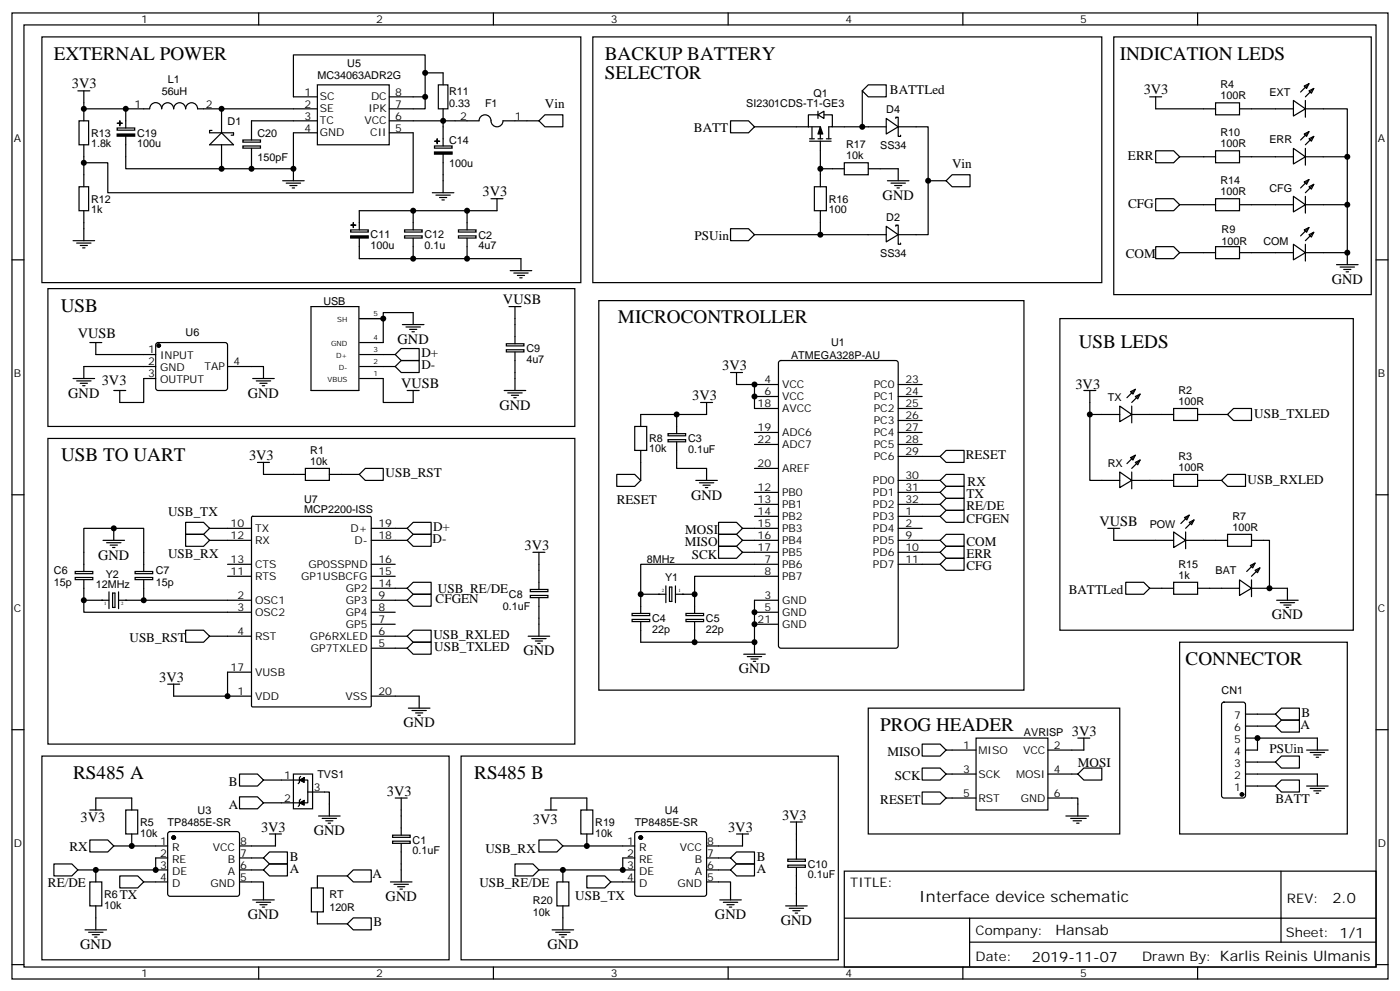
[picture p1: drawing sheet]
<svg xmlns="http://www.w3.org/2000/svg" width="412mm" height="292mm" viewBox="0 0 412 292" stroke-linecap="round" stroke-linejoin="round" font-family="sans-serif">
<g fill="none" stroke="#000" stroke-width=".35">
<path d="M3.5 3.8h405.4v284.3h-405.4zM7.1 7.3h398.2v277.3h-398.2zM12.3 10.9h158.8v72.3h-158.8zM76.2 3.8v3.5M145.3 3.8v3.5M174.6 10.9h150v72.3h-150zM214.5 3.8v3.5M283.6 3.8v3.5M328.1 10.9h75.8v75.8h-75.8zM352.8 3.8v3.5M22.9 26.7h3.6M23.3 35.6h2.8v7h-2.8z"/>
<path d="M24.7 26.7v5.3h19.4M24.7 32v3.6M34.5 37.7h5.2v.6h-5.2zM37 32v5.7M44.1 32a1.76 1.76 0 0 1 1.8-1.8 1.76 1.76 0 0 1 1.7 1.8 1.76 1.76 0 0 1 1.8-1.8 1.76 1.76 0 0 1 1.8 1.8 1.76 1.76 0 0 1 1.7-1.8 1.76 1.76 0 0 1 1.8 1.8 1.76 1.76 0 0 1 1.7-1.8 1.76 1.76 0 0 1 1.8 1.8h35.3M62.4 38.4h-.7v.7h7.1v.7h-.7M65.3 39.1l3.5 3.5h-7.1zM65.3 32v7.1M93.5 25h21.2v17.6h-21.2zM93.5 28.5h-7.1v-12.3h38.8v12.3M93.5 39.1h-7.1v14.1M93.5 35.6h-19.4v5.6"/>
<path d="M114.7 28.5h10.5v3.5h-10.5M114.7 39.1h7v17.6h-90v-8.8h-7M125.2 21.4h5.3v3.6M129.1 25h2.8v7h-2.8zM130.5 32v3.6h-15.8M158.7 35.6h-10.5a1.82 1.82 0 0 1-2.1 1.7 1.82 1.82 0 0 1-1.5-2.2 1.76 1.76 0 0 0-2-1.3 1.76 1.76 0 0 0-1.5 1.8h-10.6v7.4M158.7 35.6l1.8-1.8h5.3v3.5h-5.3zM215.2 35.6h5.3l1.7 1.7-1.7 1.8h-5.3zM222.2 37.3h15.9M238.1 37.3h3.6v3.6M239.2 37.3v3.6M240.9 33.8l1.8-1.1v2.2z"/>
<path d="M240.9 33.8h-2.8v3.5M240.9 32.7v2.2M242.7 33.8h2.5v3.5h-1.1v3.6M245.2 37.3h15.9M254 26.7v10.6M255.8 25h5.3v3.5h-5.3l-1.8-1.8zM261.1 34.9l3.5 2.4-3.5 2.1zM263.9 34.9v-.4h.7v2.8M264.6 37.3v2.8h.7v-.3M264.6 37.3h8.8v31.8h-8.8M338.7 28.5h3.5M340.4 28.5v3.5h17.7"/>
<path d="M358.1 30.3h7v3.5h-7zM365.1 32h15.9M381 29.6l3.5 2.4-3.5 2.1zM384.2 39.4l1.4-.7-.7 1.4zM384.2 25.3l1.4-.7-.7 1.4zM384.5 32h12.4v14.1M384.5 29.6v4.9M385.6 26.7l1.4-.7-.7 1.4zM385.6 38.7l-2.5 2.5M385.6 24.6l-2.5 2.5M387 26l-2.5 2.5M23.3 55h2.8v7h-2.8z"/>
<path d="M24.7 42.6v12.4M37 40.1v9.6h37.1M65.3 42.6v7.1M71.5 43h5.2v.6h-5.2zM71.5 41.2h5.2v.6h-5.2zM74.1 43.7v6M74.1 49.7h12.3M83.3 53.2h6.3M84.3 53.9h4.2M85.4 54.6h2.1M86.1 55.3h.7M127.4 56.7h6.3"/>
<path d="M128 43h5.2v.6h-5.2zM128.4 57.4h4.2M129.5 58.1h2.1M130.2 58.8h.7M130.5 45.4v11.3M144.6 58.5h3.6M146.4 58.5v3.5h-40.6v5.7M238.5 41.6h6.3M238.5 40.9h1.4M239.9 55h3.5v7h-3.5zM240.9 40.9h1.5M241.7 41.6v13.4"/>
<path d="M241.7 49.7h7M243.4 40.9h1.4M248.7 47.9h7.1v3.5h-7.1zM255.8 49.7h8.8v3.5M261.4 53.2h6.4M262.5 53.9h4.2M263.5 54.6h2.1M264.2 55.3h.7M273.4 53.2h5.3M278.7 53.2l1.8-1.8h5.3v3.6h-5.3zM340.4 44.4h5.3l1.8 1.7-1.8 1.8h-5.3zM340.4 58.5h5.3l1.8 1.8-1.8 1.7h-5.3z"/>
<path d="M347.5 46.1h10.6M358.1 44.4h7v3.5h-7zM358.1 58.5h7v3.5h-7zM365.1 46.1h15.9M381 43.7l3.5 2.4-3.5 2.2zM381 57.8l3.5 2.5-3.5 2.1zM384.2 53.6l1.4-.8-.7 1.5zM384.5 46.1h12.4v14.2M384.5 43.7v4.9M384.5 57.8v4.9M385.6 40.9l1.4-.8-.7 1.5zM385.6 55l1.4-.7-.7 1.4z"/>
<path d="M385.6 52.8l-2.5 2.5M387 40.1l-2.5 2.5M387 54.3l-2.5 2.4M3.5 76.5h3.6M21.5 70.8h6.4M22.6 71.5h4.2M23.6 72.2h2.2M24.3 73h.7M24.7 62v8.8M103.3 67.7h5.2v.6h-5.2zM105.8 70.1v6h47.7v3.6M119.2 69.4h5.2v.7h-5.2z"/>
<path d="M119.2 67.7h5.2v.6h-5.2zM121.7 62v5.7M121.7 70.1v6M135 69.4h5.2v.7h-5.2zM135 67.7h5.2v.6h-5.2zM137.6 62v5.7M137.6 70.1v6M150.3 79.7h6.3M215.2 67.3h5.3l1.7 1.8-1.7 1.7h-5.3zM222.2 69.1h38.9M241.7 62v7.1M261.1 66.6l3.5 2.5-3.5 2.1z"/>
<path d="M263.9 66.6v-.3h.7v2.8M264.6 69.1v2.8h.7v-.4M340.4 72.6h5.3l1.8 1.8-1.8 1.7h-5.3zM347.5 74.4h10.6M347.5 60.3h10.6M358.1 72.6h7v3.5h-7zM365.1 74.4h15.9M365.1 60.3h15.9M381 71.9l3.5 2.5-3.5 2.1zM384.2 67.7l1.4-.7-.7 1.4zM384.5 60.3h12.4v14.1h-12.4M384.5 71.9v4.9"/>
<path d="M385.6 69.1l1.4-.7-.7 1.4zM385.6 67l-2.5 2.4M387 68.4l-2.5 2.4M393.7 77.9h6.3M394.8 78.6h4.2M395.8 79.3h2.1M396.9 74.4v3.5M405.3 76.5h3.6M14.1 84.9h155.2v40.6h-155.2zM91.6 90.2h14.1v24.7h-14.1zM105.9 93.8h7M112.9 93.8v-1.8h8.8v3.5"/>
<path d="M112.9 93.8v7h-7M118.5 95.5h6.4M119.6 96.2h4.2M120.6 96.9h2.2M121.4 97.6h.7M149.9 90.2h3.6M151.3 80.4h4.3M151.7 90.2v11M152.4 81.1h2.1M153.1 81.8h.7M176.4 88.5h125.2v114.6h-125.2zM312.2 93.8h86.4v91.7h-86.4z"/>
<path d="M396.5 80h.7M21.5 111.4h6.4M22.6 112.1h4.2M23.6 112.8h2.2M24.3 113.5h.7M26.5 100.8h3.5M28.2 100.8v3.6h17.7M33.5 114.9h3.5M45.9 111.4h-3.6v7.1h-7v-3.6M45.9 107.9h-21.2v3.5M46.1 101l.5-.2 20 .1 .4 .6v13l-.7 .4h-20l-.4-.7v-12.7zM67 107.9h10.6v3.5"/>
<path d="M74.4 111.4h6.4M75.5 112.1h4.2M76.6 112.8h2.1M77.3 113.5h.7M105.9 111.4h7v7.1h8.8v-3.6M105.9 104.4h10.5M105.9 107.9h10.5M116.4 104.4l1.8-1.8h5.3v3.5h-5.3zM116.4 107.9l1.8-1.8h5.3v3.5h-5.3zM119.9 114.9h3.6M148.5 114.9h6.4M149.2 102.9h5.1v.7h-5.1z"/>
<path d="M149.2 101.2h5.1v.6h-5.1zM149.6 115.6h4.2M150.6 116.3h2.2M151.3 117.1h.7M151.7 103.6v11.3M206.4 118.5h3.5M208.1 118.5v3.5h-19.4v3.5M215.2 109.6h3.5M217 109.6v3.6h5.2v7h7.1M222.2 113.2h7.1M222.2 116.7h7.1M229.5 106.3l.5-.2h33.9l.6 .4 .1 83.6-.5 .6-34.1 .1-.6-.5-.1-83.5z"/>
<path d="M264.6 113.2h7M264.6 116.7h7M319.3 114.9h3.5M321 114.9v26.5h8.8M329.8 119.5l3.6 2.5-3.6 2.1zM333 115.3l1.4-.7-.7 1.4zM333.4 119.5v5M334.4 116.7l1.4-.7-.7 1.4zM334.4 114.6l-2.4 2.5M335.8 116l-2.4 2.5M14.1 129h155.2v90h-155.2zM75.8 136.1h3.6"/>
<path d="M77.6 136.1v3.5h12.4M90 137.9h7v3.5h-7zM97 139.6h8.8M105.8 139.6l1.8-1.7h5.3v3.5h-5.3zM181.7 139.6h5.3l1.7 1.8-1.7 1.8h-5.3zM187 125.5h3.5v7.1h-3.5zM188.7 132.6v8.8M196.8 129.4h5.2v.6h-5.2zM196.8 127.6h5.2v.7h-5.2zM199.3 130.1v7.8h8.8v3.5M199.3 122v5.6M222.2 127.3h7.1"/>
<path d="M222.2 130.8h7.1M222.2 137.9h7.1M264.6 120.2h7M264.6 127.3h7M264.6 130.8h7M264.6 123.8h7M264.6 134.3h12.3M276.9 134.3l1.8-1.7h5.3v3.5h-5.3zM321 122h8.8M329.8 138.9l3.6 2.5-3.6 2.1zM333 134.7l1.4-.7-.7 1.4zM333.4 122h12.3"/>
<path d="M333.4 138.9v5M334.4 136.1l1.4-.7-.7 1.4zM334.4 134l-2.4 2.5M335.8 135.4l-2.4 2.5M345.7 120.2h7.1v3.6h-7.1zM345.7 139.6h7.1v3.6h-7.1zM352.8 122h8.8M361.6 122l1.8-1.8h5.3v3.6h-5.3zM361.6 139.6h5.3v3.6h-5.3l-1.8-1.8zM3.5 145.6h3.6M30.3 159h6.4M31.4 159.7h4.2"/>
<path d="M33.5 155.5v3.5M54.7 153.7h5.3l1.7 1.8-1.7 1.8h-5.3zM54.7 157.3h5.3l1.7 1.7-1.7 1.8h-5.3zM61.7 155.5h12.4M61.7 159h12.4M74.1 152.2l.3-.2h34.6l.3 .2 .1 55.5-.2 .3-34.8 .1-.3-.2zM109.4 155.5h10.5M109.4 159h10.5M119.9 159l1.8-1.7h5.3v3.5h-5.3zM119.9 155.5l1.8-1.8h5.3v3.6h-5.3zM205 141.4h6.3M206 142.1h4.3"/>
<path d="M207.1 142.8h2.1M207.8 143.5h.7M211.7 157.3h5.3l1.7 1.7-1.7 1.8h-5.3zM211.7 153.7h5.3l1.7 1.8-1.7 1.8h-5.3zM218.7 155.5h10.6M218.7 159h10.6M222.2 144.9h7.1M222.2 148.4h7.1M222.2 152h7.1M264.6 144.9h12.3M264.6 148.4h12.3M264.6 152h12.3"/>
<path d="M264.6 155.5h7M264.6 159h12.3M264.6 141.4h12.3M276.9 141.4l1.8-1.8h5.3v3.6h-5.3zM276.9 144.9l1.8-1.7h5.3v3.5h-5.3zM276.9 159l1.8-1.7h5.3v3.5h-5.3zM276.9 152l1.8-1.8h5.3v3.5h-5.3zM278.7 146.7h5.3v3.5h-5.3l-1.8-1.8zM326.3 155.5h3.5M328.1 155.5v3.5h17.6M333.4 141.4h12.3M345.7 156.6l3.5 2.4-3.5 2.1z"/>
<path d="M348.9 152.3l1.4-.7-.7 1.4zM349.2 159h12.4M349.2 156.6v4.9M350.3 153.7l1.4-.7-.7 1.4zM350.3 151.6l-2.5 2.5M351.7 153l-2.5 2.5M352.8 141.4h7M361.6 157.3h7.1v3.5h-7.1zM368.7 159h5.2v14.1h5.3v3.6M405.3 145.6h3.6M22.2 170h5.1v.6h-5.1zM22.2 168.2h5.1v.6h-5.1z"/>
<path d="M24.7 168.2v-12.7h17.6v12.7M24.7 170.7v6M32.1 176.7h-7.4v3.5h49.4M32.1 174.2v4.9M32.5 160.4h2.1M33.2 174.6h.7v4.2h-.7zM33.2 161.1h.7M34.9 176.7h39.2M34.9 174.2v4.9M39.8 170h5.2v.6h-5.2zM39.8 168.2h5.2v.6h-5.2zM42.3 170.7v6"/>
<path d="M67 166.1h7.1M67 169.6h7.1M109.4 166.1h7M109.4 169.6h7M109.4 176.7h10.5M109.4 173.1h10.5M119.9 173.1l1.8-1.7h5.3v3.5h-5.3zM121.7 174.9h5.3v3.5h-5.3l-1.8-1.7zM156.2 175.3h5.2v.6h-5.2zM156.2 173.5h5.2v.6h-5.2zM157 162.6h3.5M158.7 162.6v10.9"/>
<path d="M158.7 176v11.3M188.7 174.9v5.7M196.1 172.4v5M197.2 172.8h.7v4.2h-.7zM199 172.4v5M204.6 174.9v5.7M211.7 160.8h5.3l1.7 1.8-1.7 1.7h-5.3zM218.7 162.6h10.6M229.3 176.7h-7.1v12.3h-33.5v-6M229.3 169.6h-24.7v5.3h-5.6M229.3 166.1h-40.6v8.8h7.4M264.6 162.6h12.3"/>
<path d="M264.6 166.1h12.3M276.9 166.1l1.8-1.8h5.3v3.6h-5.3zM278.7 160.8h5.3v3.5h-5.3l-1.8-1.7zM331.6 171.4h5.3l1.8 1.7-1.8 1.8h-5.3zM338.7 173.1h7M345.7 171.4h7.1v3.5h-7.1zM352.8 173.1h12.3M365.1 170.7l3.6 2.4-3.6 2.2zM368.3 166.4l1.4-.7-.7 1.4zM368.7 173.1h5.2M368.7 170.7v4.9M369.7 167.9l1.4-.8-.7 1.5z"/>
<path d="M369.7 165.7l-2.5 2.5M371.1 167.1l-2.4 2.5M376.1 176.7h6.3M377.1 177.4h4.3M378.2 178.1h2.1M378.9 178.8h.7M54.7 185.5h5.3l1.7 1.8-1.7 1.7h-5.3zM61.7 187.3h12.4M74.1 197.8h-7.1v7.1h-15.8v-3.5M109.4 180.2h7M109.4 183.7h7M109.4 187.3h10.5"/>
<path d="M109.4 190.8h10.5M119.9 190.8l1.8-1.8h5.3v3.5h-5.3zM119.9 187.3l1.8-1.8h5.3v3.5h-5.3zM155.6 187.3h6.3M156.6 188h4.3M157.7 188.7h2.1M158.4 189.4h.7M186.2 182.3h5.2v.7h-5.2zM186.2 180.6h5.2v.6h-5.2zM202.1 182.3h5.2v.7h-5.2zM202.1 180.6h5.2v.6h-5.2zM204.6 183v6"/>
<path d="M219.1 192.5h6.3M220.1 193.3h4.3M221.2 194h2.1M221.9 194.7h.7M222.2 180.2h7.1M222.2 183.7h7.1M222.2 189v3.5M347.5 189h49.4v56.5h-49.4zM3.5 214.8h3.6M49.4 201.4h3.5M67 204.9h7.1M109.4 204.9h14.1v3.5"/>
<path d="M120.3 208.4h6.3M121.4 209.1h4.2M122.4 209.8h2.1M123.1 210.5h.7M255.8 208.4h74v37.1h-74zM271.6 219h5.3l1.8 1.8-1.8 1.7h-5.3zM287.5 217.2h21.2v21.2h-21.2zM317.5 217.2h3.5M319.3 217.2v3.6h-10.6M360.1 206.9l.4-.2h5.7l.6 .4 .1 27.1-.2 .5-.5 .2h-5.7l-.5-.3-.2-.4v-26.8zM366.9 217.2h3.5M366.9 213.7h8.8"/>
<path d="M366.9 210.2h8.8M375.7 210.2l1.8-1.8h5.3v3.5h-5.3zM375.7 213.7l1.8-1.8h5.3v3.6h-5.3zM405.3 214.8h3.6M12.3 222.5h120v60h-120zM26.5 238.4h3.5M28.2 238.4v-3.5h10.6v3.5M37 238.4h3.6v7.1h-3.6zM70.6 227.8h5.2l1.8 1.8-1.8 1.8h-5.2zM70.6 234.5h5.2l1.8 1.8-1.8 1.8h-5.2zM77.6 229.6h13.1v6.7h-13.1M86.4 227.8h5.7v10.3h-5.7z"/>
<path d="M88.5 228.5l-.3 .4v1.4l-.4 .3M88.5 235.2l-.3 .4v1.4l-.4 .3M90.7 233.1h6.3v7.1M116.4 234.9h3.5M118.2 234.9v10.9M135.8 222.5h111.1v60h-111.1zM160.5 238.4h3.5M162.3 238.4v-3.5h10.6v3.5M171.1 238.4h3.5v7.1h-3.5zM271.6 226.1h5.3l1.8 1.7-1.8 1.8h-5.3zM271.6 233.1h5.3l1.8 1.8-1.8 1.7h-5.3zM278.7 220.8h8.8"/>
<path d="M278.7 227.8h8.8M278.7 234.9h8.8M308.7 234.9h8.8v5.3M308.7 227.8h8.8M317.5 227.8l1.8-1.7h5.3v3.5h-5.3zM366.9 220.8h3.5v-3.6h17.7v3.6M366.9 227.8h21.2v3.6M366.9 231.4h8.8M366.9 224.3h8.8M375.7 231.4l1.8-1.8h5.3v3.5h-5.3zM377.5 222.5h5.3v3.6h-5.3l-1.8-1.8zM384.9 220.8h6.3"/>
<path d="M384.9 231.4h6.3M385.9 221.5h4.3M385.9 232.1h4.3M387 222.2h2.1M387 232.8h2.1M387.7 222.9h.7M387.7 233.5h.7M15.9 254.3h5.3l1.7 1.7-1.7 1.8h-5.3zM26.5 259.6h3.5v7h-3.5zM26.5 247.2h5.2l1.8 1.8-1.8 1.8h-5.2zM28.2 256v3.6M33.5 249h15.9"/>
<path d="M35.3 257.8h5.3l1.7 1.8-1.7 1.7h-5.3zM38.8 245.5v3.5M42.3 259.6h7.1M45.9 256h3.5M49.4 252.5h-3.5v3.5h-23M49.6 245l.5-.2h19.7l.5 .2 .3 .5v17.6l-.3 .5-.5 .2h-19.7l-.5-.2-.2-.5v-17.6zM70.6 259.6h7v5.3M70.6 252.5h7M70.6 256h7M77.6 252.5l1.8-1.7h5.3v3.5h-5.3zM77.6 256l1.8-1.7h5.3v3.5h-5.3zM79.4 245.5h3.5"/>
<path d="M81.1 245.5v3.5h-10.5M93.8 240.2h6.4M94.9 240.9h4.2M96 241.6h2.1M96.7 242.3h.7M102.3 257.8l1.8-1.8h5.3v3.6h-5.3zM102.3 257.8h-8.8v3.5M115 259.6h6.4M115.6 247.6h5.2v.6h-5.2zM115.6 245.8h5.2v.7h-5.2zM118.2 248.3v11.3M151.7 254.3h5.3l1.7 1.7-1.7 1.8h-5.3z"/>
<path d="M158.7 247.2h5.3l1.8 1.8-1.8 1.8h-5.3zM164 259.6h3.6v7h-3.6zM165.8 249h21.2M165.8 256v3.6M172.9 257.8h5.3l1.7 1.8-1.7 1.7h-5.3zM172.9 245.5v3.5M179.9 259.6h7.1M183.4 256h3.6M187 252.5h-3.6v3.5h-24.7M187.2 245l.5-.2h19.7l.5 .2 .2 .5v17.6l-.2 .5-.5 .2h-19.7l-.5-.2-.2-.5v-17.6zM208.1 259.6h7.1v5.3M208.1 252.5h7.1"/>
<path d="M208.1 256h7.1M215.2 252.5l1.8-1.7h5.2v3.5h-5.2zM217 254.3h5.2v3.5h-5.2l-1.8-1.8zM217 245.5h3.5M218.7 245.5v3.5h-10.6M232.1 254.6h5.1v.7h-5.1zM232.1 252.9h5.1v.6h-5.1zM232.8 241.9h3.6M234.6 241.9v11M234.6 255.3v11.3M248.7 256.4h156.6v28.2h-156.6zM314 240.2h6.7"/>
<path d="M315.4 240.9h4.6M316.1 241.6h2.5M317.1 242.3h.8M377.3 256.4v20.9M25 273.7h6.4M26.1 274.4h4.2M27.2 275.1h2.1M27.9 275.8h.7M28.2 266.6v7.1M74.4 264.9h6.4M75.5 265.6h4.2M76.6 266.3h2.1"/>
<path d="M77.3 267h.7M91.7 261.3h3.5v7.1h-3.5zM93.5 268.4v3.5h8.8M102.3 271.9l1.8-1.7h5.3v3.5h-5.3zM116.1 260.3h4.2M117.1 261h2.1M117.8 261.7h.7M162.6 273.7h6.4M163.7 274.4h4.2M164.7 275.1h2.2M165.5 275.8h.7M165.8 266.6v7.1"/>
<path d="M212 264.9h6.4M213.1 265.6h4.2M214.1 266.3h2.2M214.8 267h.7M231.4 266.6h6.4M232.5 267.3h4.2M233.5 268h2.2M234.2 268.7h.7M248.7 270.2h156.5M285.6 277.3h119.6M285.6 270.2v14.2M3.5 283.9h3.6"/>
<path d="M76.2 284.6v3.5M145.3 284.6v3.5M214.5 284.6v3.5M283.6 284.6v3.5M352.8 284.6v3.5M405.3 283.9h3.6"/>
</g>
<g fill="#000" stroke="#000" stroke-width=".35">
<path d="M34.5 39.4h5.2v.7h-5.2zM34.6 36.3h1.4zM35.3 35.6v1.4zM241.7 37.3l.7 2.1h-1.5zM128 44.7h5.2v.7h-5.2zM128.1 41.6h1.4zM128.8 40.9v1.4zM103.3 69.4h5.2v.7h-5.2zM103.4 66.3h1.4zM104.1 65.5v1.5zM88.2 229.6l1.4-.7v1.4zM88.2 236.3l1.4-.7v1.4z"/>
<circle cx="46.7" cy="101.7" r=".53"/>
<circle cx="365.8" cy="233.8" r=".53"/>
<circle cx="51.2" cy="246.5" r=".53"/>
<circle cx="188.7" cy="246.5" r=".53"/>
</g>
<g fill="#000">
<circle cx="24.7" cy="32" r=".88"/>
<circle cx="37" cy="32" r=".88"/>
<circle cx="65.3" cy="32" r=".88"/>
<circle cx="125.2" cy="28.5" r=".88"/>
<circle cx="125.2" cy="21.4" r=".88"/>
<circle cx="130.5" cy="35.6" r=".88"/>
<circle cx="254" cy="37.3" r=".88"/>
<circle cx="24.7" cy="47.9" r=".88"/>
<circle cx="65.3" cy="49.7" r=".88"/>
<circle cx="74.1" cy="49.7" r=".88"/>
<circle cx="86.4" cy="49.7" r=".88"/>
<circle cx="241.7" cy="49.7" r=".88"/>
<circle cx="273.4" cy="53.2" r=".88"/>
<circle cx="396.9" cy="46.1" r=".88"/>
<circle cx="121.7" cy="76.1" r=".88"/>
<circle cx="121.7" cy="62" r=".88"/>
<circle cx="137.6" cy="76.1" r=".88"/>
<circle cx="137.6" cy="62" r=".88"/>
<circle cx="241.7" cy="69.1" r=".88"/>
<circle cx="396.9" cy="60.3" r=".88"/>
<circle cx="396.9" cy="74.4" r=".88"/>
<circle cx="112.9" cy="93.8" r=".88"/>
<circle cx="222.3" cy="116.7" r=".88"/>
<circle cx="222.3" cy="113.2" r=".88"/>
<circle cx="199.3" cy="122" r=".88"/>
<circle cx="321" cy="122" r=".88"/>
<circle cx="33.5" cy="155.5" r=".88"/>
<circle cx="24.7" cy="176.7" r=".88"/>
<circle cx="30" cy="176.7" r=".18"/>
<circle cx="37" cy="176.7" r=".18"/>
<circle cx="42.3" cy="176.7" r=".88"/>
<circle cx="188.7" cy="174.9" r=".88"/>
<circle cx="194" cy="174.9" r=".18"/>
<circle cx="201.1" cy="174.9" r=".18"/>
<circle cx="204.6" cy="174.9" r=".88"/>
<circle cx="373.9" cy="173.1" r=".88"/>
<circle cx="204.6" cy="189" r=".88"/>
<circle cx="222.3" cy="180.2" r=".88"/>
<circle cx="222.3" cy="183.7" r=".88"/>
<circle cx="222.3" cy="189" r=".88"/>
<circle cx="67" cy="204.9" r=".88"/>
<circle cx="370.4" cy="217.2" r=".88"/>
<circle cx="28.2" cy="256" r=".88"/>
<circle cx="38.8" cy="249" r=".88"/>
<circle cx="45.9" cy="256" r=".88"/>
<circle cx="165.8" cy="256" r=".88"/>
<circle cx="172.9" cy="249" r=".88"/>
<circle cx="183.4" cy="256" r=".88"/>
</g>
<g font-size="5.6">
<text x="15.9" y="17.7">EXTERNAL POWER</text>
<text x="178.2" y="17.7">BACKUP BATTERY</text>
<text x="329.9" y="17.6">INDICATION LEDS</text>
<text x="178.2" y="23.3">SELECTOR</text>
<text x="17.9" y="91.8">USB</text>
<text x="182" y="95.2">MICROCONTROLLER</text>
<text x="317.8" y="102.3">USB LEDS</text>
<text x="18" y="135.7">USB TO UART</text>
<text x="349.3" y="195.8">CONNECTOR</text>
<text x="259.3" y="215.2">PROG HEADER</text>
<text x="21.5" y="229.2">RS485 A</text>
<text x="139.7" y="229.2">RS485 B</text>
</g>
<text font-size="4.6" x="270.8" y="265.4">Interface device schematic</text>
<g font-size="4.2">
<text x="21.2" y="26">3V3</text>
<text x="336.9" y="27.8">3V3</text>
<text x="142.2" y="57.8">3V3</text>
<text x="260" y="58.8">GND</text>
<text x="392.3" y="83.5">GND</text>
<text x="148.2" y="89.5">VUSB</text>
<text x="22.9" y="99.3">VUSB</text>
<text x="117.1" y="101.2">GND</text>
<text x="30" y="113.5">3V3</text>
<text x="212.7" y="108.9">3V3</text>
<text x="20.1" y="117.1">GND</text>
<text x="73" y="117.1">GND</text>
<text x="118.2" y="114.2">VUSB</text>
<text x="203.9" y="117.8">3V3</text>
<text x="316.8" y="114.5">3V3</text>
<text x="147.1" y="120.6">GND</text>
<text x="73.4" y="135.4">3V3</text>
<text x="203.6" y="147">GND</text>
<text x="323.8" y="154.8">VUSB</text>
<text x="154.5" y="161.9">3V3</text>
<text x="28.9" y="164.7">GND</text>
<text x="374.7" y="182.3">GND</text>
<text x="154.2" y="192.9">GND</text>
<text x="46.9" y="200.7">3V3</text>
<text x="217.7" y="198.2">GND</text>
<text x="118.9" y="214.1">GND</text>
<text x="315.7" y="216.5">3V3</text>
<text x="113.9" y="234.2">3V3</text>
<text x="23.8" y="242">3V3</text>
<text x="76.9" y="244.8">3V3</text>
<text x="92.4" y="245.8">GND</text>
<text x="157" y="242.6">3V3</text>
<text x="214.5" y="244.8">3V3</text>
<text x="230.4" y="241.2">3V3</text>
<text x="113.6" y="265.2">GND</text>
<text x="392.5" y="265.7">2.0</text>
<text x="73" y="270.5">GND</text>
<text x="210.6" y="270.5">GND</text>
<text x="230" y="272.3">GND</text>
<text x="310.9" y="275.2">Hansab</text>
<text x="23.6" y="279.3">GND</text>
<text x="161.2" y="279.3">GND</text>
<text x="304" y="283">2019-11-07</text>
</g>
<g font-size="3.9">
<text x="262.2" y="27.8">BATTLed</text>
<text x="160.5" y="31.8">Vin</text>
<text x="204.4" y="38.9">BATT</text>
<text x="332.3" y="47">ERR</text>
<text x="280.5" y="49.5">Vin</text>
<text x="332.3" y="61.1">CFG</text>
<text x="204.6" y="70.7">PSUin</text>
<text x="331.6" y="76">COM</text>
<text x="124.1" y="105.2">D+</text>
<text x="124.1" y="108.7">D-</text>
<text x="369.5" y="122.9">USB_TXLED</text>
<text x="284.5" y="135.1">RESET</text>
<text x="113.6" y="140.5">USB_RST</text>
<text x="285" y="143">RX</text>
<text x="367.5" y="142.3">USB_RXLED</text>
<text x="181.7" y="148.3">RESET</text>
<text x="284.7" y="146.5">TX</text>
<text x="49.5" y="151.8">USB_TX</text>
<text x="284.7" y="150">RE/DE</text>
<text x="284.7" y="153.9">CFGEN</text>
<text x="127.4" y="159.8">D-</text>
<text x="127.6" y="156.3">D+</text>
<text x="201.7" y="160.8">MISO</text>
<text x="201.8" y="157.3">MOSI</text>
<text x="284.7" y="160.6">COM</text>
<text x="49.5" y="164.2">USB_RX</text>
<text x="203.8" y="164.5">SCK</text>
<text x="284.7" y="164.2">ERR</text>
<text x="284.7" y="167.7">CFG</text>
<text x="128.3" y="177.6">CFGEN</text>
<text x="129" y="174.7">USB_RE/DE</text>
<text x="314.8" y="174.7">BATTLed</text>
<text x="38.1" y="188.9">USB_RST</text>
<text x="127.7" y="188.2">USB_RXLED</text>
<text x="127.9" y="191.7">USB_TXLED</text>
<text x="383.1" y="214.6">A</text>
<text x="383.4" y="211">B</text>
<text x="373.9" y="221.6">PSUin</text>
<text x="261.4" y="222.5">MISO</text>
<text x="317.5" y="225.9">MOSI</text>
<text x="67.4" y="231.4">B</text>
<text x="263.6" y="229.6">SCK</text>
<text x="67.4" y="238.1">A</text>
<text x="259.3" y="236.6">RESET</text>
<text x="375.7" y="236.5">BATT</text>
<text x="20.5" y="250.6">RX</text>
<text x="143" y="250.9">USB_RX</text>
<text x="85.3" y="253.4">B</text>
<text x="85.3" y="256.9">A</text>
<text x="222.9" y="253.4">B</text>
<text x="222.9" y="256.9">A</text>
<text x="14.1" y="261.1">RE/DE</text>
<text x="109.8" y="258.6">A</text>
<text x="141.2" y="261.2">USB_RE/DE</text>
<text x="250.5" y="261">TITLE:</text>
<text x="35.3" y="264.7">TX</text>
<text x="169.4" y="265">USB_TX</text>
<text x="379.1" y="265.7">REV:</text>
<text x="110" y="272.7">B</text>
<text x="287.4" y="275.2">Company:</text>
<text x="378.7" y="275.8">Sheet: 1/1</text>
<text x="287.4" y="282.9">Date:</text>
<text x="336.4" y="282.9">Drawn By: Karlis Reinis Ulmanis</text>
</g>
<g font-size="3.2">
<text x="41.6" y="6.8">1</text>
<text x="110.8" y="6.8">2</text>
<text x="179.9" y="6.8">3</text>
<text x="249.1" y="6.8">4</text>
<text x="318.2" y="6.8">5</text>
<text x="93.5" y="23.2">MC34063ADR2G</text>
<text x="102.3" y="19.7">U5</text>
<text x="47.6" y="27.9">56uH</text>
<text x="49.4" y="24.4">L1</text>
<text x="89.7" y="28.2">1</text>
<text x="94.2" y="29.6">SC</text>
<text x="109.3" y="29.6">DC</text>
<text x="116.4" y="28.2">8</text>
<text x="132.3" y="28">R11</text>
<text x="239.6" y="28.6">Q1</text>
<text x="359.5" y="29.2">100R</text>
<text x="359.5" y="26">R4</text>
<text x="373.9" y="28.3">EXT</text>
<text x="39.6" y="31.7">1</text>
<text x="60.7" y="31.7">2</text>
<text x="89.7" y="31.7">2</text>
<text x="89.7" y="35.2">3</text>
<text x="94.2" y="33.1">SE</text>
<text x="108.5" y="33.1">IPK</text>
<text x="116.4" y="35.2">6</text>
<text x="116.4" y="31.7">7</text>
<text x="132.3" y="31.5">0.33</text>
<text x="135.6" y="35.2">2</text>
<text x="142.9" y="31.5">F1</text>
<text x="151.7" y="35.2">1</text>
<text x="219.8" y="31.5">SI2301CDS-T1-GE3</text>
<text x="261.1" y="33.3">D4</text>
<text x="4.1" y="41.9">A</text>
<text x="26.8" y="40.3">R13</text>
<text x="40.4" y="40.2">C19</text>
<text x="67" y="36.8">D1</text>
<text x="75.8" y="40.3">C20</text>
<text x="89.7" y="38.7">4</text>
<text x="94.2" y="36.6">TC</text>
<text x="94.2" y="40.1">GND</text>
<text x="107.3" y="36.6">VCC</text>
<text x="109.1" y="40.1">CII</text>
<text x="116.4" y="38.7">5</text>
<text x="359.5" y="40.1">R10</text>
<text x="405.9" y="41.9">A</text>
<text x="26.8" y="43.4">1.8k</text>
<text x="40.4" y="43.4">100u</text>
<text x="75.8" y="47.3">150pF</text>
<text x="132.3" y="42.4">C14</text>
<text x="249.2" y="46.8">10k</text>
<text x="249.2" y="43.7">R17</text>
<text x="259.3" y="43.9">SS34</text>
<text x="359.5" y="43.3">100R</text>
<text x="373.9" y="42.1">ERR</text>
<text x="132.3" y="49.1">100u</text>
<text x="26.8" y="59.7">R12</text>
<text x="244.1" y="59.6">R16</text>
<text x="359.5" y="57.4">100R</text>
<text x="359.5" y="54.3">R14</text>
<text x="373.9" y="56.6">CFG</text>
<text x="26.8" y="62.8">1k</text>
<text x="244.1" y="62.8">100</text>
<text x="261.1" y="65">D2</text>
<text x="109.2" y="70.1">C11</text>
<text x="125.1" y="70.1">C12</text>
<text x="140.9" y="70.2">C2</text>
<text x="359.8" y="68.5">R9</text>
<text x="109.2" y="73.3">100u</text>
<text x="125.1" y="73.3">0.1u</text>
<text x="140.9" y="73.4">4u7</text>
<text x="259.3" y="75.6">SS34</text>
<text x="359.8" y="72">100R</text>
<text x="372.2" y="72.1">COM</text>
<text x="95.2" y="89.7">USB</text>
<text x="54.7" y="98.9">U6</text>
<text x="244.8" y="101.9">U1</text>
<text x="43.7" y="104">1</text>
<text x="43.7" y="107.5">2</text>
<text x="47.2" y="105.8">INPUT</text>
<text x="68.8" y="107.5">4</text>
<text x="155" y="106.9">4u7</text>
<text x="155" y="103.7">C9</text>
<text x="233" y="105.6">ATMEGA328P-AU</text>
<text x="4.1" y="111.1">B</text>
<text x="43.7" y="111.1">3</text>
<text x="47.2" y="109.3">GND</text>
<text x="47.2" y="112.8">OUTPUT</text>
<text x="60.3" y="108.9">TAP</text>
<text x="225.2" y="112.8">4</text>
<text x="266.7" y="112.8">23</text>
<text x="405.9" y="111.1">B</text>
<text x="223.2" y="119.9">18</text>
<text x="225.2" y="116.3">6</text>
<text x="230.4" y="114.2">VCC</text>
<text x="230.4" y="117.8">VCC</text>
<text x="257.4" y="114.2">PC0</text>
<text x="257.4" y="117.8">PC1</text>
<text x="266.7" y="116.3">24</text>
<text x="266.7" y="119.9">25</text>
<text x="326.3" y="117.9">TX</text>
<text x="347.1" y="119.2">100R</text>
<text x="347.1" y="116">R2</text>
<text x="230.4" y="121.3">AVCC</text>
<text x="257.4" y="121.3">PC2</text>
<text x="257.4" y="124.8">PC3</text>
<text x="266.7" y="123.4">26</text>
<text x="191.2" y="130.2">R8</text>
<text x="202.7" y="130.1">C3</text>
<text x="223.2" y="126.9">19</text>
<text x="223.2" y="130.5">22</text>
<text x="230.4" y="128.3">ADC6</text>
<text x="230.4" y="131.9">ADC7</text>
<text x="257.4" y="128.3">PC4</text>
<text x="257.4" y="131.9">PC5</text>
<text x="266.7" y="126.9">27</text>
<text x="266.7" y="130.5">28</text>
<text x="91.4" y="136.8">10k</text>
<text x="91.4" y="133.7">R1</text>
<text x="191.2" y="133.2">10k</text>
<text x="202.7" y="133.3">0.1uF</text>
<text x="223.2" y="137.5">20</text>
<text x="257.4" y="135.4">PC6</text>
<text x="266.7" y="134">29</text>
<text x="326.3" y="137.3">RX</text>
<text x="347.1" y="135.4">R3</text>
<text x="230.4" y="138.9">AREF</text>
<text x="257.2" y="142.5">PD0</text>
<text x="266.7" y="141">30</text>
<text x="347.1" y="138.6">100R</text>
<text x="89.6" y="148">U7</text>
<text x="223.2" y="144.6">12</text>
<text x="223.2" y="148.1">13</text>
<text x="230.4" y="146">PB0</text>
<text x="230.4" y="149.5">PB1</text>
<text x="257.2" y="146">PD1</text>
<text x="257.2" y="149.5">PD2</text>
<text x="266.7" y="144.6">31</text>
<text x="266.7" y="148.1">32</text>
<text x="67.9" y="155.2">10</text>
<text x="89.6" y="150.9">MCP2200-ISS</text>
<text x="111.5" y="155.2">19</text>
<text x="223.2" y="151.6">14</text>
<text x="223.2" y="155.2">15</text>
<text x="230.4" y="153">PB2</text>
<text x="257.2" y="153">PD3</text>
<text x="266.7" y="151.6">1</text>
<text x="266.7" y="155.2">2</text>
<text x="338.7" y="155.3">POW</text>
<text x="363" y="153">R7</text>
<text x="67.9" y="158.7">12</text>
<text x="75.1" y="156.6">TX</text>
<text x="75.1" y="160.1">RX</text>
<text x="103.3" y="156.6">D+</text>
<text x="104.4" y="160.1">D-</text>
<text x="111.5" y="158.7">18</text>
<text x="223.2" y="158.7">16</text>
<text x="230.4" y="156.6">PB3</text>
<text x="230.4" y="160.1">PB4</text>
<text x="257.2" y="156.6">PD4</text>
<text x="257.2" y="160.1">PD5</text>
<text x="266.7" y="158.7">9</text>
<text x="363" y="156.2">100R</text>
<text x="67.9" y="165.7">13</text>
<text x="75.1" y="167.1">CTS</text>
<text x="90.8" y="167.1">GP0SSPND</text>
<text x="111.5" y="165.7">16</text>
<text x="190.5" y="165.6">8MHz</text>
<text x="223.2" y="162.2">17</text>
<text x="225.2" y="165.7">7</text>
<text x="230.4" y="163.6">PB5</text>
<text x="230.4" y="167.1">PB6</text>
<text x="257.2" y="163.6">PD6</text>
<text x="257.2" y="167.1">PD7</text>
<text x="266.7" y="162.2">10</text>
<text x="266.7" y="165.7">11</text>
<text x="347.1" y="167.1">R15</text>
<text x="15.9" y="172.6">15p</text>
<text x="15.9" y="169.1">C6</text>
<text x="28.2" y="172.9">12MHz</text>
<text x="31.1" y="170.1">Y2</text>
<text x="45.9" y="172.6">15p</text>
<text x="45.9" y="169.1">C7</text>
<text x="67.9" y="169.3">11</text>
<text x="75.1" y="170.7">RTS</text>
<text x="88.7" y="170.7">GP1USBCFG</text>
<text x="111.5" y="172.8">14</text>
<text x="111.5" y="169.3">15</text>
<text x="195.9" y="170.9">Y1</text>
<text x="225.2" y="169.3">8</text>
<text x="230.4" y="170.7">PB7</text>
<text x="347.1" y="170.3">1k</text>
<text x="358.1" y="169.1">BAT</text>
<text x="69.9" y="176.3">2</text>
<text x="69.9" y="179.8">3</text>
<text x="75.1" y="177.7">OSC1</text>
<text x="101.9" y="177.7">GP3</text>
<text x="101.9" y="174.2">GP2</text>
<text x="111.5" y="179.8">8</text>
<text x="111.5" y="176.3">9</text>
<text x="148.2" y="179.6">0.1uF</text>
<text x="149.9" y="176.1">C8</text>
<text x="225.2" y="176.3">3</text>
<text x="225.2" y="179.8">5</text>
<text x="230.4" y="177.7">GND</text>
<text x="4.1" y="180.2">C</text>
<text x="75.1" y="181.3">OSC2</text>
<text x="101.9" y="184.8">GP5</text>
<text x="101.9" y="181.3">GP4</text>
<text x="111.5" y="183.4">7</text>
<text x="192.1" y="183.1">C4</text>
<text x="208" y="183.1">C5</text>
<text x="223.2" y="183.4">21</text>
<text x="230.4" y="181.3">GND</text>
<text x="230.4" y="184.8">GND</text>
<text x="405.9" y="180.2">C</text>
<text x="69.9" y="186.9">4</text>
<text x="75.1" y="188.3">RST</text>
<text x="91.3" y="188.3">GP6RXLED</text>
<text x="91.6" y="191.8">GP7TXLED</text>
<text x="111.5" y="190.4">5</text>
<text x="111.5" y="186.9">6</text>
<text x="192.1" y="186.3">22p</text>
<text x="208" y="186.3">22p</text>
<text x="67.9" y="197.5">17</text>
<text x="75.1" y="198.9">VUSB</text>
<text x="69.9" y="204.5">1</text>
<text x="75.1" y="206">VDD</text>
<text x="101.8" y="206">VSS</text>
<text x="111.5" y="204.5">20</text>
<text x="359.8" y="204.4">CN1</text>
<text x="363.6" y="215.1">6</text>
<text x="363.6" y="211.6">7</text>
<text x="283.7" y="220.4">1</text>
<text x="288.2" y="221.8">MISO</text>
<text x="301.4" y="221.8">VCC</text>
<text x="301.6" y="216.7">AVRISP</text>
<text x="310.4" y="220.4">2</text>
<text x="363.6" y="218.7">5</text>
<text x="283.7" y="227.5">3</text>
<text x="310.4" y="227.5">4</text>
<text x="363.6" y="225.7">3</text>
<text x="363.6" y="222.2">4</text>
<text x="83.7" y="229.2">1</text>
<text x="92.4" y="232.8">3</text>
<text x="93.5" y="229.1">TVS1</text>
<text x="288.2" y="228.9">SCK</text>
<text x="299.3" y="228.9">MOSI</text>
<text x="363.6" y="232.8">1</text>
<text x="363.6" y="229.2">2</text>
<text x="58.2" y="239.6">U3</text>
<text x="83.7" y="235.9">2</text>
<text x="195.8" y="239.6">U4</text>
<text x="283.7" y="234.5">5</text>
<text x="288.2" y="235.9">RST</text>
<text x="300.7" y="235.9">GND</text>
<text x="310.4" y="234.5">6</text>
<text x="41.3" y="243">R5</text>
<text x="49.4" y="243.2">TP8485E-SR</text>
<text x="175.3" y="243">R19</text>
<text x="187" y="243.2">TP8485E-SR</text>
<text x="4.1" y="249.3">D</text>
<text x="41.3" y="246.3">10k</text>
<text x="47.2" y="248.6">1</text>
<text x="50.7" y="250.4">R</text>
<text x="62.6" y="250.4">VCC</text>
<text x="70.7" y="248.6">8</text>
<text x="121.5" y="251.5">0.1uF</text>
<text x="121.5" y="248.3">C1</text>
<text x="175.3" y="246.3">10k</text>
<text x="184.8" y="248.6">1</text>
<text x="188.3" y="250.4">R</text>
<text x="200.2" y="250.4">VCC</text>
<text x="208.3" y="248.6">8</text>
<text x="405.9" y="249.3">D</text>
<text x="47.2" y="252.2">2</text>
<text x="47.2" y="255.7">3</text>
<text x="50.7" y="253.9">RE</text>
<text x="50.7" y="257.5">DE</text>
<text x="67.1" y="253.9">B</text>
<text x="67.1" y="257.5">A</text>
<text x="70.7" y="255.7">6</text>
<text x="70.7" y="252.2">7</text>
<text x="184.8" y="252.2">2</text>
<text x="184.8" y="255.7">3</text>
<text x="188.3" y="253.9">RE</text>
<text x="188.3" y="257.5">DE</text>
<text x="204.7" y="253.9">B</text>
<text x="204.7" y="257.5">A</text>
<text x="208.3" y="255.7">6</text>
<text x="208.3" y="252.2">7</text>
<text x="237.9" y="255.3">C10</text>
<text x="47.2" y="259.2">4</text>
<text x="50.7" y="261">D</text>
<text x="62" y="261">GND</text>
<text x="70.7" y="259.2">5</text>
<text x="184.8" y="259.2">4</text>
<text x="188.3" y="261">D</text>
<text x="199.6" y="261">GND</text>
<text x="208.3" y="259.2">5</text>
<text x="237.9" y="258.5">0.1uF</text>
<text x="30.7" y="267.4">10k</text>
<text x="30.7" y="264.2">R6</text>
<text x="97" y="268.2">120R</text>
<text x="97" y="264.3">RT</text>
<text x="157" y="269.6">10k</text>
<text x="157" y="266.1">R20</text>
<text x="41.6" y="287.6">1</text>
<text x="110.8" y="287.6">2</text>
<text x="179.9" y="287.6">3</text>
<text x="249.1" y="287.6">4</text>
<text x="318.2" y="287.6">5</text>
</g>
<g font-size="2.1">
<text x="99.3" y="94.8">SH</text>
<text x="110" y="93.1">5</text>
<text x="97.5" y="101.9">GND</text>
<text x="110" y="100.1">4</text>
<text x="99" y="105.4">D+</text>
<text x="110" y="103.7">3</text>
<text x="110" y="107.2">2</text>
<text x="96.5" y="112.4">VBUS</text>
<text x="99.8" y="108.9">D-</text>
<text x="110" y="110.7">1</text>
</g>
<g font-size="1.4">
<text x="30.7" y="178.1">1</text>
<text x="35.7" y="178.1">2</text>
<text x="194.9" y="174.2">2</text>
<text x="199.8" y="174.2">1</text>
</g>
</svg>
